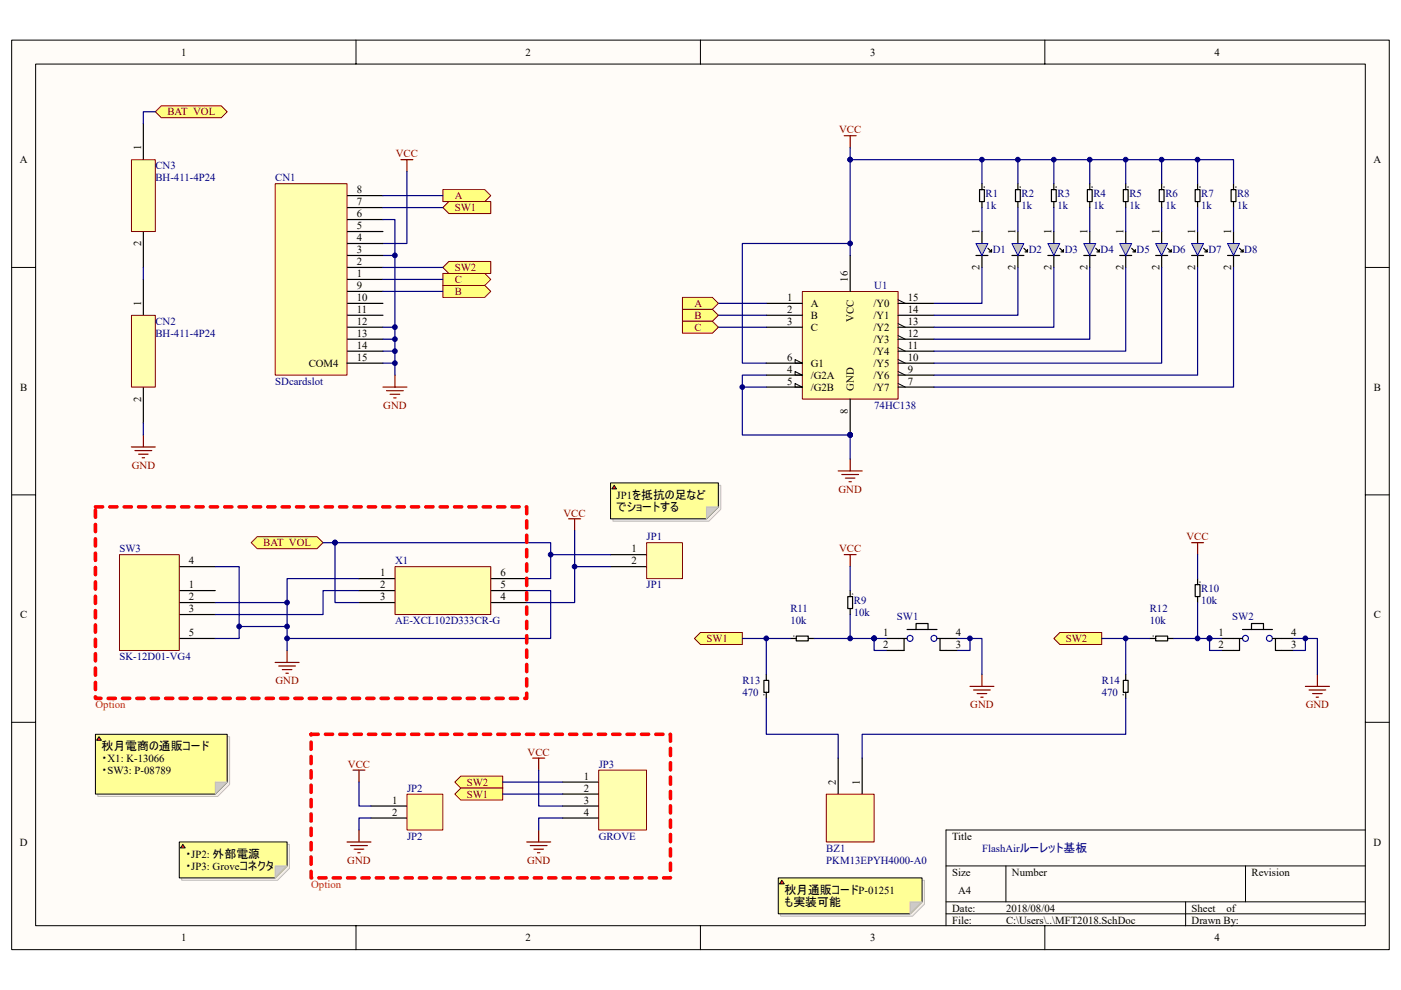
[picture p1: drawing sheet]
<svg xmlns="http://www.w3.org/2000/svg" width="297mm" height="210mm" viewBox="0 0 297 210" stroke-linecap="round" stroke-linejoin="round" font-family="sans-serif">
<path d="M2.5 8.5h292.1v192.9h-292.1z" fill="#fffcf8"/>
<path d="M2.5 8.5h292.1v192.9h-292.1z" fill="none" stroke="#000" stroke-width=".21"/>
<path d="M7.6 13.6h281.9v182.7h-281.9z" fill="#fffcf8"/>
<g fill="none" stroke="#000" stroke-width=".21">
<path d="M7.6 13.6h281.9v182.7h-281.9zM75.5 8.5v5.1M148.5 8.5v5.1M221.5 8.5v5.1M2.5 56.7h5.1M289.5 56.7h5.1M2.5 105h5.1M289.5 105h5.1M2.5 153.2h5.1M289.5 153.2h5.1M289.5 176h-88.9v20.4M75.5 196.4v5"/>
<path d="M148.5 196.4v5M200.6 183.7h88.9M200.6 191.3h88.9M200.6 193.8h88.9M213.3 183.7v7.6M221.5 196.4v5M251.4 191.3v5.1M264.1 183.7v7.6"/>
</g>
<path d="M170.1 61.8h20.3v22.8h-20.3z" fill="#ffffb0"/>
<path d="M170.1 61.8h20.3v22.8h-20.3z" fill="none" stroke="#800000" stroke-width=".21"/>
<g fill="none" stroke="#000" stroke-width=".25">
<path d="M180.3 54.2v7.6M206.9 54.2h2.6M208.2 54.2v2.5M208.2 49.1v2.5M162.5 64.3h7.6M162.5 66.9h7.6M162.5 69.4h7.6M162.5 77h7.6M162.5 79.6h7.6M190.4 64.3h7.6M190.4 66.9h7.6M190.4 69.4h7.6"/>
<path d="M190.4 71.9h7.6M190.4 74.5h7.6M190.4 77h7.6M190.4 79.6h7.6M162.5 82.1h7.6M180.3 84.6v7.7M190.4 82.1h7.6"/>
</g>
<path d="M168.6 78.8l1.5 .8h-1.5zM168.6 76.3l1.5 .7h-1.5zM190.4 63.6l1.5 .7M190.4 68.6l1.5 .8M190.4 71.2l1.5 .7M190.4 73.7l1.5 .8M190.4 76.3l1.5 .7M190.4 78.8l1.5 .8M168.6 81.3l1.5 .8h-1.5zM190.4 81.3l1.5 .8" fill="none" stroke="#000" stroke-width=".21"/>
<circle cx="180.2" cy="92.2" r=".5" fill="#000080" stroke="#000080" stroke-width=".21"/>
<path d="M206.9 51.6h2.6l-1.3 2.6z" fill="#c0c0c0" stroke="#00f" stroke-width=".21"/>
<path d="M209.5 52.7l.7 .7v-.5M209.7 53.4h.5M214.5 54.2h2.6M215.8 49.1v2.5M215.8 54.2v2.5" fill="none" stroke="#000" stroke-width=".25"/>
<path d="M214.5 51.6h2.6l-1.3 2.6z" fill="#c0c0c0" stroke="#00f" stroke-width=".21"/>
<path d="M217.1 52.7l.7 .7v-.5M217.3 53.4h.5M222.2 54.2h2.5M223.4 49.1v2.5M223.4 54.2v2.5" fill="none" stroke="#000" stroke-width=".25"/>
<path d="M222.2 51.6h2.5l-1.3 2.6z" fill="#c0c0c0" stroke="#00f" stroke-width=".21"/>
<path d="M224.7 52.7l.8 .7v-.5M225 53.4h.5M229.8 54.2h2.5M231.1 49.1v2.5M231.1 54.2v2.5" fill="none" stroke="#000" stroke-width=".25"/>
<path d="M229.8 51.6h2.5l-1.2 2.6z" fill="#c0c0c0" stroke="#00f" stroke-width=".21"/>
<path d="M232.3 52.7l.8 .7v-.5M232.6 53.4h.5M237.4 54.2h2.5M238.7 49.1v2.5M238.7 54.2v2.5" fill="none" stroke="#000" stroke-width=".25"/>
<path d="M237.4 51.6h2.5l-1.2 2.6z" fill="#c0c0c0" stroke="#00f" stroke-width=".21"/>
<path d="M239.9 52.7l.8 .7v-.5M240.2 53.4h.5M245 54.2h2.6M246.3 54.2v2.5M246.3 49.1v2.5" fill="none" stroke="#000" stroke-width=".25"/>
<path d="M245 51.6h2.6l-1.3 2.6z" fill="#c0c0c0" stroke="#00f" stroke-width=".21"/>
<path d="M247.6 52.7l.7 .7v-.5M247.8 53.4h.5M252.6 54.2h2.6M253.9 49.1v2.5M253.9 54.2v2.5" fill="none" stroke="#000" stroke-width=".25"/>
<path d="M252.6 51.6h2.6l-1.3 2.6z" fill="#c0c0c0" stroke="#00f" stroke-width=".21"/>
<path d="M255.2 52.7l.7 .7v-.5M255.4 53.4h.5M260.3 54.2h2.5M261.5 49.1v2.5M261.5 54.2v2.5" fill="none" stroke="#000" stroke-width=".25"/>
<path d="M260.3 51.6h2.5l-1.3 2.6z" fill="#c0c0c0" stroke="#00f" stroke-width=".21"/>
<g fill="none" stroke="#000" stroke-width=".25">
<path d="M208.2 38.9v1.3M215.8 38.9v1.3M223.4 38.9v1.3M231.1 38.9v1.3M238.7 38.9v1.3M246.3 38.9v1.3M253.9 38.9v1.3M261.5 38.9v1.3M207.7 40.2h1v2.6h-1zM208.2 42.8v1.2M215.3 40.2h1v2.6h-1zM215.8 42.8v1.2"/>
<path d="M222.9 40.2h1v2.6h-1zM223.4 42.8v1.2M230.5 40.2h1.1v2.6h-1.1zM231.1 42.8v1.2M238.2 40.2h1v2.6h-1zM238.7 42.8v1.2M245.8 40.2h1v2.6h-1zM246.3 42.8v1.2M253.4 40.2h1v2.6h-1zM253.9 42.8v1.2M261 40.2h1v2.6h-1zM261.5 42.8v1.2"/>
<path d="M262.8 52.7l.8 .7v-.5M263.1 53.4h.5M179.7 126.5h1.1v2.6h-1.1zM180.3 125.3v1.2M180.3 129.1v1.2M191.7 135.4v2.6h-3.8M192.3 135.4h-4.4M192.3 133.5h6.4M194.2 133.5v-1.3h2.6v1.3M198.7 135.4h4.4M199.3 135.4v2.6h3.8"/>
</g>
<g fill="none" stroke="#000080" stroke-width=".25">
<path d="M208.2 33.9v5M215.8 33.9v5M223.4 33.9v5M231.1 33.9v5M238.7 33.9v5M246.3 33.9v5M253.9 33.9v5M208.2 44v5.1M208.2 56.7v7.6h-10.2M215.8 44v5.1M215.8 56.7v10.2h-17.8M223.4 44v5.1"/>
<path d="M223.4 56.7v12.7h-25.4M231.1 44v5.1M231.1 56.7v15.2h-33.1M238.7 44v5.1M238.7 56.7v17.8h-40.7M246.3 44v5.1M246.3 56.7v20.3h-48.3M253.9 44v5.1M253.9 56.7v22.9h-55.9M261.5 44v5.1M261.5 56.7v25.4h-63.5M152.3 64.3h10.2"/>
<path d="M152.3 66.9h10.2M152.3 69.4h10.2M162.5 79.6h-5.1v12.7h22.9v5M157.4 82.1h5.1M185.3 135.4h2.6M205.7 135.4v2.6h-2.6"/>
</g>
<path d="M208.7 39.7h.1M216.3 39.6v.1zM224 39.7h.1M231.6 39.7h.1M239.2 39.7h.1M246.8 39.7h.1M254.4 39.7h.1M262.1 39.7h.1M180.8 126h.1" fill="none" stroke="#101010" stroke-width=".25"/>
<g fill="none" stroke="#800000" stroke-width=".25">
<path d="M179 28.8h2.5M180.3 28.8v2.5M177.7 99.9h5.1M180.3 97.3v2.6M178.5 100.6h3.5M179 117.6h2.5M179.2 101.4h2.1M180 102.2h.5M180.3 117.6v2.6M205.7 145.6h5M206.4 146.3h3.6M207.2 147.1h2"/>
<path d="M207.9 147.9h.5M208.2 143v2.6"/>
</g>
<g fill="#000080" stroke="#000080" stroke-width=".21">
<circle cx="253.9" cy="33.9" r=".5"/>
<circle cx="246.3" cy="33.9" r=".5"/>
<circle cx="238.7" cy="33.9" r=".5"/>
<circle cx="231" cy="33.9" r=".5"/>
<circle cx="223.4" cy="33.9" r=".49"/>
<circle cx="215.8" cy="33.9" r=".49"/>
<circle cx="208.2" cy="33.9" r=".49"/>
<circle cx="180.2" cy="92.2" r=".5"/>
<circle cx="157.4" cy="82.1" r=".49"/>
<circle cx="205.6" cy="135.4" r=".5"/>
<circle cx="185.3" cy="135.4" r=".5"/>
</g>
<g fill="none" stroke="#00f" stroke-width=".25">
<circle cx="192.9" cy="135.4" r=".63"/>
<circle cx="198" cy="135.4" r=".63"/>
</g>
<g fill="#ffff80" stroke="#800000" stroke-width=".21">
<path d="M144.7 63.1h6.3l1.3 1.2-1.3 1.3h-6.3z" fill-rule="evenodd"/>
<path d="M147.2 135.4l1.3-1.2h8.9v2.5h-8.9z" fill-rule="evenodd"/>
<path d="M144.7 65.6h6.3l1.3 1.3-1.3 1.2h-6.3z" fill-rule="evenodd"/>
<path d="M144.7 68.1h6.3l1.3 1.3-1.3 1.3h-6.3z" fill-rule="evenodd"/>
</g>
<path d="M253.4 124h1v2.5h-1zM253.9 122.7v1.3M253.9 126.5v1.3M262.8 135.4v2.6h-3.8M263.4 133.5h6.4M263.4 135.4h-4.4M265.3 133.5v-1.3h2.6v1.3M269.8 135.4h4.4M270.4 135.4v2.6h3.8" fill="none" stroke="#000" stroke-width=".25"/>
<g fill="none" stroke="#00f" stroke-width=".25">
<circle cx="264.1" cy="135.4" r=".63"/>
<circle cx="269.1" cy="135.4" r=".63"/>
</g>
<path d="M252.6 115.1h2.6M253.9 115.1v2.5M276.8 145.6h5.1M277.5 146.3h3.6M278.3 147.1h2M279.1 147.9h.5M279.3 143v2.6" fill="none" stroke="#800000" stroke-width=".25"/>
<path d="M254.4 123.5h.1" fill="none" stroke="#101010" stroke-width=".25"/>
<path d="M276.8 135.4v2.6h-2.6" fill="none" stroke="#000080" stroke-width=".25"/>
<circle cx="276.8" cy="135.4" r=".5" fill="#000080" stroke="#000080" stroke-width=".21"/>
<g fill="#ffff80" stroke="#800000" stroke-width=".21">
<path d="M223.4 135.4l1.3-1.2h8.9v2.5h-8.9z" fill-rule="evenodd"/>
<path d="M93.9 40.2h8.9l1.3 1.3-1.3 1.3h-8.9z" fill-rule="evenodd"/>
<path d="M93.9 44l1.3-1.2h8.9v2.5h-8.9z" fill-rule="evenodd"/>
<path d="M93.9 60.5h8.9l1.3 1.3-1.3 1.3h-8.9z" fill-rule="evenodd"/>
<path d="M93.9 58h8.9l1.3 1.3-1.3 1.2h-8.9z" fill-rule="evenodd"/>
<path d="M93.9 56.7l1.3-1.2h8.9v2.5h-8.9z" fill-rule="evenodd"/>
</g>
<path d="M85 33.9h2.5M86.3 33.9v2.5M83.7 79.6v2.5M81.2 82.1h5.1M82 82.9h3.5M82.7 83.6h2M83.5 84.4h.5" fill="none" stroke="#800000" stroke-width=".25"/>
<path d="M86.3 36.4v15.2h-5.1M81.2 54.2h2.5" fill="none" stroke="#000080" stroke-width=".25"/>
<circle cx="83.7" cy="54.2" r=".49" fill="#000080" stroke="#000080" stroke-width=".21"/>
<path d="M76.1 122.7h7.6M76.1 125.3h7.6M76.1 127.8h7.6M104.1 122.7h7.6M104.1 125.3h7.6M104.1 127.8h7.6" fill="none" stroke="#000" stroke-width=".25"/>
<path d="M83.8 120.2h20.3v10.1h-20.3z" fill="#ffffb0"/>
<path d="M83.8 120.2h20.3v10.1h-20.3z" fill="none" stroke="#800000" stroke-width=".21"/>
<path d="M30.4 59.3v7.6M30.4 82.1v7.6" fill="none" stroke="#000" stroke-width=".25"/>
<path d="M27.9 66.9h5v15.2h-5z" fill="#ffffb0"/>
<path d="M27.9 66.9h5v15.2h-5z" fill="none" stroke="#800000" stroke-width=".21"/>
<path d="M30.4 26.2v7.7M30.4 49.1v7.6" fill="none" stroke="#000" stroke-width=".25"/>
<path d="M27.9 33.9h5v15.2h-5z" fill="#ffffb0"/>
<path d="M27.9 33.9h5v15.2h-5z" fill="none" stroke="#800000" stroke-width=".21"/>
<path d="M27.9 94.8h5M28.6 95.6h3.6M29.4 96.3h2M30.1 97.1h.5M30.4 92.3v2.5" fill="none" stroke="#800000" stroke-width=".25"/>
<path d="M32.9 23.7l1.3-1.3h12.7l1.3 1.3-1.3 1.3h-12.7z" fill-rule="evenodd" fill="#ffff80" stroke="#800000" stroke-width=".21"/>
<path d="M120.6 110h2.5M121.8 110v2.6M60.9 138v2.5M58.3 140.5h5.1M59.1 141.3h3.6M59.9 142h2M60.6 142.8h.5" fill="none" stroke="#800000" stroke-width=".25"/>
<path d="M53.3 115.1l1.2-1.3h12.7l1.3 1.3-1.3 1.3h-12.7z" fill-rule="evenodd" fill="#ffff80" stroke="#800000" stroke-width=".21"/>
<path d="M68.5 115.1h2.5v12.7h5.1M71 115.1h45.8v7.6h-5.1M121.8 112.6v15.2h-10.1M76.1 122.7h-15.2v15.3M111.7 125.3h5.1v10.1h-55.9" fill="none" stroke="#000080" stroke-width=".25"/>
<g fill="#000080" stroke="#000080" stroke-width=".21">
<circle cx="71" cy="115.1" r=".5"/>
<circle cx="60.9" cy="135.4" r=".5"/>
</g>
<g fill="none" stroke="#000" stroke-width=".25">
<path d="M73.6 41.5h7.6M73.6 44h7.6M73.6 46.6h7.6M73.6 49.1h7.6M73.6 51.6h7.6M73.6 54.2h7.6M73.6 56.7h7.6M73.6 59.3h7.6M73.6 61.8h7.6M73.6 64.3h7.6M73.6 69.4h7.6M73.6 66.9h7.6"/>
<path d="M73.6 71.9h7.6M73.6 74.5h7.6"/>
</g>
<path d="M58.4 39h15.2v40.6h-15.2z" fill="#ffffb0"/>
<path d="M58.4 39h15.2v40.6h-15.2z" fill="none" stroke="#800000" stroke-width=".21"/>
<path d="M73.6 77h7.6M38 135.4h7.6M38 125.3h7.6M38 127.8h7.6M38 130.3h7.6M38 120.2h7.6M167.6 135.4h1.2M168.8 134.9h2.6v1h-2.6zM171.4 135.4h1.2" fill="none" stroke="#000" stroke-width=".25"/>
<path d="M180.3 31.3v2.6h81.2v5M180.3 33.9v20.3M81.2 44h12.7M81.2 56.7h12.7M81.2 41.5h12.7M81.2 59.3h12.7M81.2 61.8h12.7" fill="none" stroke="#000080" stroke-width=".25"/>
<circle cx="180.2" cy="33.9" r=".49" fill="#000080" stroke="#000080" stroke-width=".21"/>
<path d="M168.3 134.9h.1" fill="none" stroke="#101010" stroke-width=".25"/>
<path d="M25.4 117.7h12.6v20.3h-12.6z" fill="#ffffb0"/>
<path d="M25.3 117.6h12.7v20.4h-12.7z" fill="none" stroke="#800000" stroke-width=".21"/>
<path d="M177.7 160.8v7.6M182.8 160.8v7.6" fill="none" stroke="#000" stroke-width=".25"/>
<path d="M175.2 168.5h10.1v10.1h-10.1z" fill="#ffffb0"/>
<path d="M175.2 168.4h10.1v10.2h-10.1z" fill="none" stroke="#800000" stroke-width=".21"/>
<g fill="none" stroke="#000080" stroke-width=".25">
<path d="M180.3 51.6h-22.9v25.4h5.1M81.2 71.9h2.5M81.2 77h2.5M81.2 74.5h2.5M81.2 69.4h2.5M45.6 120.2h5.1v15.2h-5.1M45.6 127.8h15.3M50.7 132.9h10.2M76.1 125.3h-7.6v5h-22.9M157.4 135.4h10.2M162.5 135.4v7.6M172.6 135.4h12.7v2.6h2.6"/>
<path d="M233.6 135.4h10.2M238.7 135.4v7.6M248.8 135.4h10.2M256.5 135.4v2.6h2.5M162.5 148.1v7.6h15.2v5.1M238.7 148.1v7.6h-55.9v5.1"/>
</g>
<g fill="#000080" stroke="#000080" stroke-width=".21">
<circle cx="60.9" cy="127.8" r=".49"/>
<circle cx="50.7" cy="132.9" r=".49"/>
<circle cx="60.9" cy="132.9" r=".49"/>
<circle cx="180.2" cy="51.6" r=".49"/>
<circle cx="185.3" cy="135.4" r=".5"/>
<circle cx="256.4" cy="135.4" r=".5"/>
<circle cx="162.5" cy="135.4" r=".5"/>
<circle cx="238.7" cy="135.4" r=".5"/>
<circle cx="83.7" cy="69.4" r=".5"/>
<circle cx="83.7" cy="71.9" r=".49"/>
<circle cx="83.7" cy="74.5" r=".49"/>
<circle cx="83.7" cy="77" r=".49"/>
</g>
<path d="M129.5 117.6h7.6M129.5 120.2h7.6M243.8 135.4h1.2M245 134.9h2.6v1h-2.6zM247.6 135.4h1.2M162 144.3h1v2.6h-1zM162.5 143v1.3M162.5 146.9v1.2M238.2 144.3h1v2.6h-1zM238.7 143v1.3M238.7 146.9v1.2" fill="none" stroke="#000" stroke-width=".25"/>
<path d="M244.5 134.9h.1M162 147.3h.1M238.2 147.3h.1" fill="none" stroke="#101010" stroke-width=".25"/>
<path d="M137.1 115.1h7.6v7.6h-7.6z" fill="#ffffb0"/>
<path d="M137.1 115.1h7.6v7.6h-7.6z" fill="none" stroke="#800000" stroke-width=".21"/>
<path d="M116.8 117.6h12.7M121.8 120.2h7.7M180.3 130.3v5.1M203.1 135.4h5.1v7.6M253.9 127.8v7.6M274.2 135.4h5.1v7.6" fill="none" stroke="#000080" stroke-width=".25"/>
<g fill="#000080" stroke="#000080" stroke-width=".21">
<circle cx="116.7" cy="117.6" r=".49"/>
<circle cx="121.8" cy="120.2" r=".49"/>
<circle cx="180.2" cy="135.4" r=".5"/>
<circle cx="253.9" cy="135.4" r=".5"/>
</g>
<path d="M78.7 171h7.6M78.7 173.5h7.6" fill="none" stroke="#000" stroke-width=".25"/>
<path d="M86.3 168.5h7.6v7.5h-7.6z" fill="#ffffb0"/>
<path d="M86.3 168.4h7.6v7.6h-7.6z" fill="none" stroke="#800000" stroke-width=".21"/>
<path d="M73.6 178.6h5.1M74.3 179.3h3.6M74.8 163.3h2.6M76.1 163.3v2.6M76.1 176v2.6M75.1 180.1h2M75.9 180.9h.5" fill="none" stroke="#800000" stroke-width=".25"/>
<path d="M76.1 165.9v5.1h2.6M78.7 173.5h-2.6v2.5" fill="none" stroke="#000080" stroke-width=".25"/>
<path d="M119.3 165.9h7.6M119.3 168.4h7.6M119.3 171h7.6M119.3 173.5h7.6" fill="none" stroke="#000" stroke-width=".25"/>
<path d="M127 163.4h10.1v12.6h-10.1z" fill="#ffffb0"/>
<path d="M126.9 163.3h10.2v12.7h-10.2z" fill="none" stroke="#800000" stroke-width=".21"/>
<g fill="#ffff80" stroke="#800000" stroke-width=".21">
<path d="M96.4 165.9l1.3-1.3h8.9v2.6h-8.9z" fill-rule="evenodd"/>
<path d="M96.4 168.4l1.3-1.2h8.9v2.5h-8.9z" fill-rule="evenodd"/>
</g>
<path d="M111.7 178.6h5.1M112.4 179.3h3.6M112.9 160.8h2.6M114.2 160.8v2.5M114.2 176v2.6M113.2 180.1h2M114 180.9h.5" fill="none" stroke="#800000" stroke-width=".25"/>
<path d="M32.9 23.7h-2.5v2.5M30.4 56.7v2.6M81.2 46.6h2.5v33M30.4 89.7v2.6M253.9 117.6v5.1M180.3 120.2v5.1M106.6 168.4h12.7M106.6 165.9h12.7M114.2 163.3v7.7h5.1M119.3 173.5h-5.1v2.5" fill="none" stroke="#000080" stroke-width=".25"/>
<path d="M20.2 107.5h91.5v40.6h-91.5v-40.6M66 155.7h76.2v30.5h-76.2v-30.5" fill="none" stroke="#f00" stroke-width=".76" stroke-dasharray="1.5 1.5"/>
<path d="M20.7 156.3h28v10.1l-2.6 2.5h-25.4z" fill-rule="evenodd" fill="#f7f4e4" stroke="#bfbdba" stroke-width=".21"/>
<path d="M20.2 155.7h28v10.2l-2.6 2.5h-25.4z" fill-rule="evenodd" fill="#ffff96" stroke="#000" stroke-width=".21"/>
<path d="M45.6 165.9h2.6l-2.6 2.5z" fill="#ccc9c1" stroke="#bfbdba" stroke-width=".21"/>
<path d="M21 156.3l.5 .7h-1z" fill="#ff331e" stroke="#300" stroke-width=".21"/>
<path d="M130 102.9h22.8v5.1l-2.5 2.6h-20.3z" fill-rule="evenodd" fill="#f7f4e4" stroke="#bfbdba" stroke-width=".21"/>
<path d="M129.5 102.4h22.8v5.1l-2.5 2.5h-20.3z" fill-rule="evenodd" fill="#ffff96" stroke="#000" stroke-width=".21"/>
<path d="M149.8 107.5h2.5l-2.5 2.5z" fill="#ccc9c1" stroke="#bfbdba" stroke-width=".21"/>
<path d="M130.2 102.9l.5 .8h-1z" fill="#ff331e" stroke="#300" stroke-width=".21"/>
<path d="M38.5 179.1h22.9v5.1l-2.6 2.5h-20.3z" fill-rule="evenodd" fill="#f7f4e4" stroke="#bfbdba" stroke-width=".21"/>
<path d="M38 178.6h22.9v5.1l-2.6 2.5h-20.3z" fill-rule="evenodd" fill="#ffff96" stroke="#000" stroke-width=".21"/>
<path d="M58.3 183.7h2.6l-2.6 2.5z" fill="#ccc9c1" stroke="#bfbdba" stroke-width=".21"/>
<path d="M38.8 179.1l.5 .8h-1z" fill="#ff331e" stroke="#300" stroke-width=".21"/>
<path d="M165.5 186.7h30.5v5.1l-2.5 2.5h-28z" fill-rule="evenodd" fill="#f7f4e4" stroke="#bfbdba" stroke-width=".21"/>
<path d="M165 186.2h30.5v5.1l-2.5 2.5h-28z" fill-rule="evenodd" fill="#ffff96" stroke="#000" stroke-width=".21"/>
<path d="M193 191.3h2.5l-2.5 2.5z" fill="#ccc9c1" stroke="#bfbdba" stroke-width=".21"/>
<path d="M165.8 186.7l.5 .8h-1z" fill="#ff331e" stroke="#300" stroke-width=".21"/>
<g font-size="2.5">
<text x="130.7" y="108.3">でショートする</text>
<text x="21.5" y="159">秋月電商の通販コード</text>
<text x="21.5" y="161.6">・X1: K-13066</text>
<text x="21.5" y="164.1">・SW3: P-08789</text>
<text x="39.3" y="181.9">・JP2: 外部電源</text>
<text x="39.3" y="184.4">・JP3: Groveコネクタ</text>
<text x="166.3" y="189.5">秋月通販コードP-01251</text>
<text x="166.3" y="192.1">も実装可能</text>
</g>
<g font-size="2.3">
<text x="38.4" y="11.8">1</text>
<text x="111.4" y="11.8">2</text>
<text x="184.5" y="11.8">3</text>
<text x="257.5" y="11.8">4</text>
<text x="4.2" y="34.6">A</text>
<text x="29.9" y="31.9" transform="rotate(-90 29.9 31.9)">1</text>
<text x="291.2" y="34.6">A</text>
<text x="75.6" y="41">8</text>
<text x="75.6" y="43.5">7</text>
<text x="75.6" y="46.1">6</text>
<text x="29.9" y="52.3" transform="rotate(-90 29.9 52.3)">2</text>
<text x="75.6" y="53.7">3</text>
<text x="75.6" y="51.2">4</text>
<text x="75.6" y="48.6">5</text>
<text x="207.7" y="49.6" transform="rotate(-90 207.7 49.6)">1</text>
<text x="215.3" y="49.6" transform="rotate(-90 215.3 49.6)">1</text>
<text x="222.9" y="49.6" transform="rotate(-90 222.9 49.6)">1</text>
<text x="230.6" y="49.6" transform="rotate(-90 230.6 49.6)">1</text>
<text x="238.2" y="49.6" transform="rotate(-90 238.2 49.6)">1</text>
<text x="245.8" y="49.6" transform="rotate(-90 245.8 49.6)">1</text>
<text x="253.4" y="49.6" transform="rotate(-90 253.4 49.6)">1</text>
<text x="261" y="49.6" transform="rotate(-90 261 49.6)">1</text>
<text x="75.6" y="56.2">2</text>
<text x="75.6" y="58.8">1</text>
<text x="179.8" y="59.8" transform="rotate(-90 179.8 59.8)">16</text>
<text x="207.7" y="57.4" transform="rotate(-90 207.7 57.4)">2</text>
<text x="215.3" y="57.4" transform="rotate(-90 215.3 57.4)">2</text>
<text x="222.9" y="57.4" transform="rotate(-90 222.9 57.4)">2</text>
<text x="230.6" y="57.4" transform="rotate(-90 230.6 57.4)">2</text>
<text x="238.2" y="57.4" transform="rotate(-90 238.2 57.4)">2</text>
<text x="245.8" y="57.4" transform="rotate(-90 245.8 57.4)">2</text>
<text x="253.4" y="57.4" transform="rotate(-90 253.4 57.4)">2</text>
<text x="261" y="57.4" transform="rotate(-90 261 57.4)">2</text>
<text x="29.9" y="64.9" transform="rotate(-90 29.9 64.9)">1</text>
<text x="75.6" y="63.9">10</text>
<text x="75.6" y="61.3">9</text>
<text x="166.9" y="63.9">1</text>
<text x="171.9" y="65.1">A</text>
<text x="185.2" y="65.1">/Y0</text>
<text x="192.5" y="63.9">15</text>
<text x="75.6" y="68.9">12</text>
<text x="75.6" y="71.5">13</text>
<text x="75.6" y="66.4">11</text>
<text x="166.9" y="66.4">2</text>
<text x="166.9" y="68.9">3</text>
<text x="171.9" y="67.6">B</text>
<text x="171.9" y="70.2">C</text>
<text x="181" y="68.3" transform="rotate(-90 181 68.3)">VCC</text>
<text x="185.2" y="67.6">/Y1</text>
<text x="185.2" y="70.2">/Y2</text>
<text x="192.5" y="66.4">14</text>
<text x="192.5" y="68.9">13</text>
<text x="192.5" y="71.5">12</text>
<text x="65.4" y="77.8">COM4</text>
<text x="75.6" y="74">14</text>
<text x="75.6" y="76.5">15</text>
<text x="166.9" y="76.5">6</text>
<text x="171.9" y="77.8">G1</text>
<text x="185.2" y="72.7">/Y3</text>
<text x="185.2" y="75.3">/Y4</text>
<text x="185.2" y="77.8">/Y5</text>
<text x="192.5" y="74">11</text>
<text x="192.5" y="76.5">10</text>
<text x="4.3" y="82.9">B</text>
<text x="166.9" y="79.1">4</text>
<text x="166.9" y="81.6">5</text>
<text x="171.9" y="80.3">/G2A</text>
<text x="171.9" y="82.9">/G2B</text>
<text x="181" y="82.9" transform="rotate(-90 181 82.9)">GND</text>
<text x="185.2" y="80.3">/Y6</text>
<text x="185.2" y="82.9">/Y7</text>
<text x="192.5" y="79.1">9</text>
<text x="192.5" y="81.6">7</text>
<text x="291.2" y="82.9">B</text>
<text x="29.9" y="85.3" transform="rotate(-90 29.9 85.3)">2</text>
<text x="179.8" y="87.8" transform="rotate(-90 179.8 87.8)">8</text>
<text x="130.7" y="105.7">JP1を抵抗の足など</text>
<text x="40.1" y="119.7">4</text>
<text x="133.9" y="117.2">1</text>
<text x="133.9" y="119.7">2</text>
<text x="40.1" y="124.8">1</text>
<text x="80.6" y="122.2">1</text>
<text x="80.6" y="124.8">2</text>
<text x="106.1" y="124.8">5</text>
<text x="106.1" y="122.2">6</text>
<text x="4.3" y="131.1">C</text>
<text x="40.1" y="127.3">2</text>
<text x="40.1" y="129.9">3</text>
<text x="80.6" y="127.3">3</text>
<text x="106.1" y="127.3">4</text>
<text x="291.2" y="131.1">C</text>
<text x="40.1" y="134.9">5</text>
<text x="187.2" y="134.9">1</text>
<text x="187.2" y="137.5">2</text>
<text x="202.6" y="137.5">3</text>
<text x="202.6" y="134.9">4</text>
<text x="258.4" y="134.9">1</text>
<text x="258.4" y="137.5">2</text>
<text x="273.7" y="137.5">3</text>
<text x="273.7" y="134.9">4</text>
<text x="123.8" y="165.4">1</text>
<text x="123.8" y="167.9">2</text>
<text x="177.2" y="166.4" transform="rotate(-90 177.2 166.4)">2</text>
<text x="182.3" y="166.4" transform="rotate(-90 182.3 166.4)">1</text>
<text x="83.1" y="170.5">1</text>
<text x="83.1" y="173">2</text>
<text x="123.8" y="170.5">3</text>
<text x="123.8" y="173">4</text>
<text x="4.2" y="179.4">D</text>
<text x="201.9" y="178.1">Title</text>
<text x="291.2" y="179.4">D</text>
<text x="201.9" y="185.7">Size</text>
<text x="214.6" y="185.7">Number</text>
<text x="265.3" y="185.7">Revision</text>
<text x="203.1" y="189.5">A4</text>
<text x="201.9" y="193.3">Date:</text>
<text x="201.9" y="195.9">File:</text>
<text x="213.3" y="193.3">2018/08/04</text>
<text x="213.3" y="195.9">C:\Users\..\MFT2018.SchDoc</text>
<text x="252.6" y="195.9">Drawn By:</text>
<text x="252.6" y="193.3">Sheet</text>
<text x="260" y="193.3">of</text>
<text x="38.4" y="199.7">1</text>
<text x="111.4" y="199.7">2</text>
<text x="184.5" y="199.7">3</text>
<text x="257.5" y="199.7">4</text>
</g>
<g font-size="2.3" fill="#800000">
<text x="35.5" y="24.5">BAT_VOL</text>
<text x="177.9" y="28.3">VCC</text>
<text x="83.9" y="33.4">VCC</text>
<text x="96.5" y="42.3">A</text>
<text x="96.5" y="44.8">SW1</text>
<text x="96.5" y="57.5">SW2</text>
<text x="96.5" y="62.6">B</text>
<text x="96.5" y="60">C</text>
<text x="147.3" y="65.1">A</text>
<text x="147.3" y="67.6">B</text>
<text x="147.3" y="70.2">C</text>
<text x="81.3" y="86.7">GND</text>
<text x="27.9" y="99.4">GND</text>
<text x="177.8" y="104.5">GND</text>
<text x="119.5" y="109.6">VCC</text>
<text x="55.8" y="115.9">BAT_VOL</text>
<text x="177.9" y="117.2">VCC</text>
<text x="251.6" y="114.6">VCC</text>
<text x="149.8" y="136.2">SW1</text>
<text x="226" y="136.2">SW2</text>
<text x="58.4" y="145.1">GND</text>
<text x="205.7" y="150.2">GND</text>
<text x="276.8" y="150.2">GND</text>
<text x="111.9" y="160.3">VCC</text>
<text x="73.8" y="162.9">VCC</text>
<text x="99" y="166.7">SW2</text>
<text x="99" y="169.2">SW1</text>
<text x="73.6" y="183.2">GND</text>
<text x="111.7" y="183.2">GND</text>
</g>
<g font-size="2.3" fill="#000080">
<text x="33" y="35.9">CN3</text>
<text x="33" y="38.5">BH-411-4P24</text>
<text x="58.4" y="38.5">CN1</text>
<text x="209" y="41.7">R1</text>
<text x="216.6" y="41.7">R2</text>
<text x="224.2" y="41.7">R3</text>
<text x="231.8" y="41.7">R4</text>
<text x="239.5" y="41.7">R5</text>
<text x="247.1" y="41.7">R6</text>
<text x="254.7" y="41.7">R7</text>
<text x="262.3" y="41.7">R8</text>
<text x="209" y="44.3">1k</text>
<text x="216.6" y="44.3">1k</text>
<text x="224.2" y="44.3">1k</text>
<text x="231.8" y="44.3">1k</text>
<text x="239.5" y="44.3">1k</text>
<text x="247.1" y="44.3">1k</text>
<text x="254.7" y="44.3">1k</text>
<text x="262.3" y="44.3">1k</text>
<text x="210.5" y="53.7">D1</text>
<text x="218.1" y="53.7">D2</text>
<text x="225.7" y="53.7">D3</text>
<text x="233.4" y="53.7">D4</text>
<text x="241" y="53.7">D5</text>
<text x="248.6" y="53.7">D6</text>
<text x="256.2" y="53.7">D7</text>
<text x="263.8" y="53.7">D8</text>
<text x="185.4" y="61.3">U1</text>
<text x="33" y="68.9">CN2</text>
<text x="33" y="71.5">BH-411-4P24</text>
<text x="58.4" y="81.6">SDcardslot</text>
<text x="185.4" y="86.7">74HC138</text>
<text x="25.3" y="117.2">SW3</text>
<text x="83.8" y="119.7">X1</text>
<text x="137.1" y="114.6">JP1</text>
<text x="137.1" y="124.8">JP1</text>
<text x="254.7" y="125.5">R10</text>
<text x="167.6" y="129.9">R11</text>
<text x="181" y="128">R9</text>
<text x="181" y="130.6">10k</text>
<text x="190.2" y="131.5">SW1</text>
<text x="243.8" y="129.9">R12</text>
<text x="254.7" y="128">10k</text>
<text x="261.3" y="131.5">SW2</text>
<text x="83.8" y="132.4">AE-XCL102D333CR-G</text>
<text x="167.6" y="132.4">10k</text>
<text x="243.8" y="132.4">10k</text>
<text x="25.3" y="140">SK-12D01-VG4</text>
<text x="157.4" y="145.1">R13</text>
<text x="157.4" y="147.6">470</text>
<text x="233.6" y="145.1">R14</text>
<text x="233.6" y="147.6">470</text>
<text x="86.3" y="167.9">JP2</text>
<text x="126.9" y="162.9">JP3</text>
<text x="86.3" y="178.1">JP2</text>
<text x="126.9" y="178.1">GROVE</text>
<text x="175.2" y="180.6">BZ1</text>
<text x="175.2" y="183.2">PKM13EPYH4000-A0</text>
<text x="208.2" y="180.6">FlashAirルーレット基板</text>
</g>
<g font-size="2.3" fill="#c30">
<text x="20.3" y="150.2">Option</text>
<text x="66" y="188.3">Option</text>
</g>
</svg>
